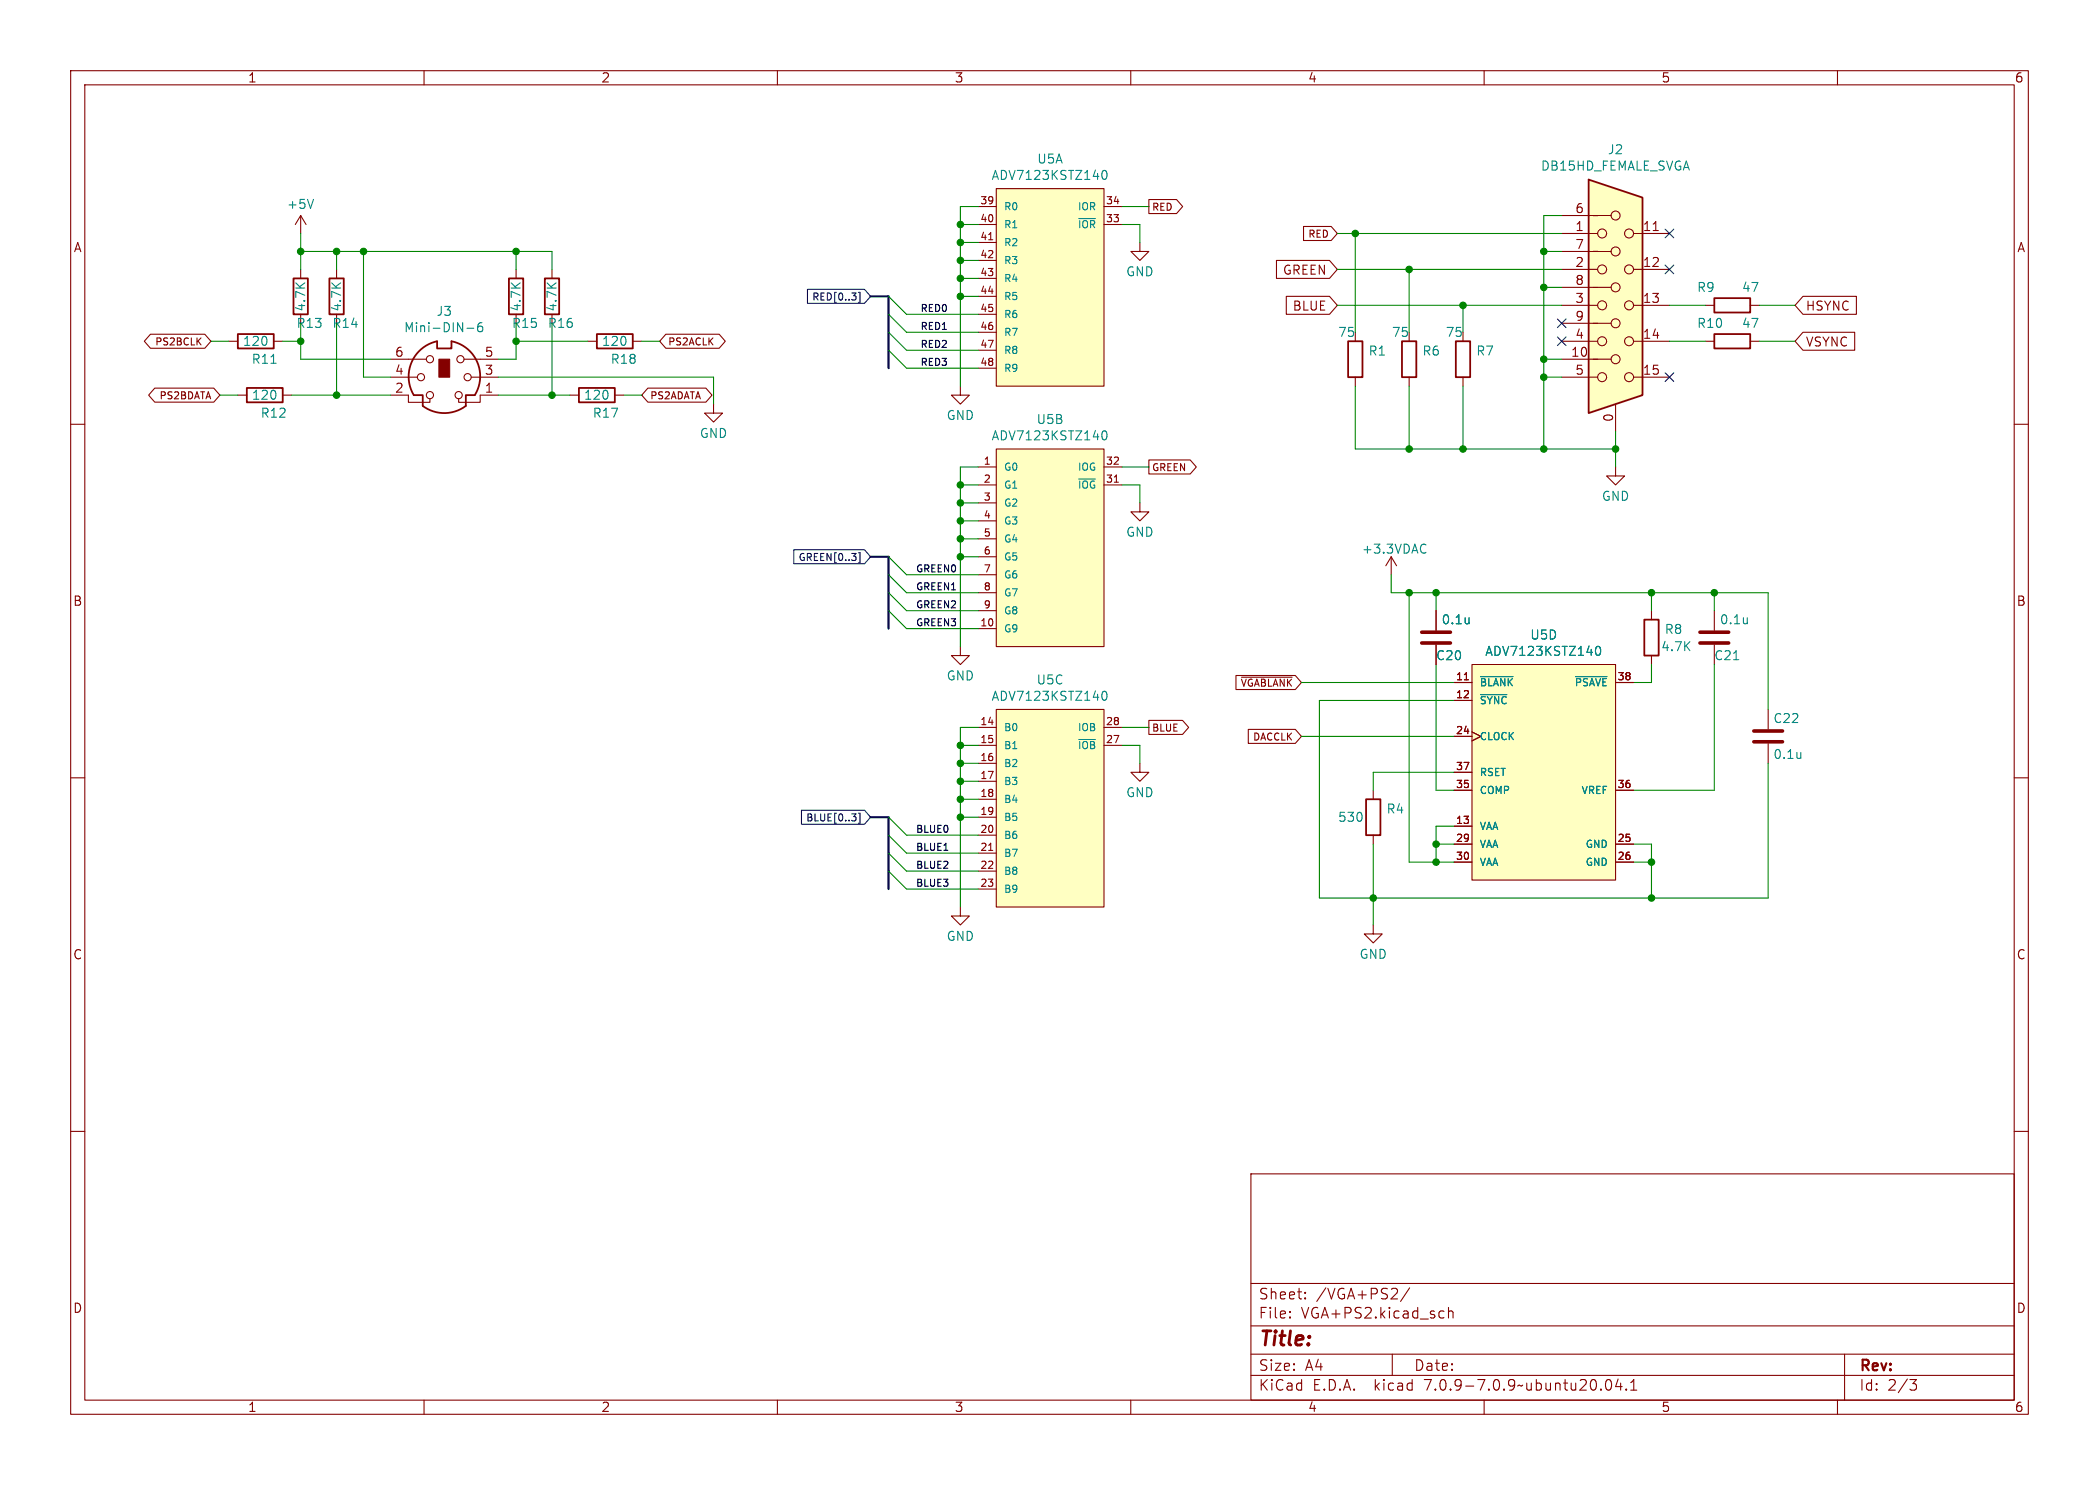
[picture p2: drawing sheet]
<svg xmlns="http://www.w3.org/2000/svg" width="297mm" height="210mm" viewBox="0 0 297 210" stroke-linecap="round" stroke-linejoin="round" font-family="sans-serif">
<g fill="none" stroke="#840000" stroke-width=".15">
<path d="M10 10h277v190h-277zM12 12h273v186h-273zM60 10v2M110 10v2M160 10v2M210 10v2M260 10v2M42.5 30.5l-.7 1.3M42.5 30.5v2.5M42.5 30.5l.8 1.3M73 38.1v1.3M78.1 38.1v1.3"/>
<path d="M10 60h2M32.4 48.3h1.3M33.7 55.9h1.2M38.7 48.3h1.3M40 55.9h1.3M55.2 55.9h2.6v1h3v-.5M55.2 53.3h3.9M55.2 50.8h5.1M65.7 50.8h4.8M66.7 53.3h3.8M70.5 55.9h-2.6v1h-3v-.5M73 44.5v1.2"/>
<path d="M78.1 44.5v1.2M101 57.2v1.2h1.2l-1.2 1.3-1.3-1.3h1.3M135.9 54.6v1.3h1.3l-1.3 1.3-1.3-1.3h1.3M191.8 47v1.3M191.8 53.3v1.3M199.4 47v1.3M199.4 53.3v1.3M207 47v1.3M207 53.3v1.3M285 60h2M138.4 66h2.6M138.4 68.6h2.6"/>
<path d="M138.4 71.1h2.6M138.4 73.7h2.6M138.4 76.2h2.6M138.4 78.7h2.6M141 63.5h15.2v27.9h-15.2zM156.2 66h2.5M156.2 68.6h2.5M157.7 68.2h.6M161.3 71.1v1.3h1.3l-1.3 1.3-1.3-1.3h1.3M196.8 78.7l-.7 1.3M196.8 78.7v2.6M196.8 78.7l.8 1.3"/>
<path d="M228.6 66v1.3h1.3l-1.3 1.3-1.3-1.3h1.3M138.4 88.9h2.6M138.4 81.3h2.6M138.4 83.8h2.6M138.4 86.4h2.6M203.2 86.4v2.8M203.2 91.2v2.8M205.7 96.5h2.6M205.7 99.1h2.6M207.2 96.1h.6M208.3 94h20.3v30.5h-20.3zM228.6 96.5h2.5"/>
<path d="M233.7 86.4v1.2M233.7 92.7v1.3M242.6 86.4v2.8M242.6 91.2v2.8M10 110h2M138.4 102.9h2.6M138.4 105.4h2.6M138.4 108h2.6M138.4 110.5h2.6M138.4 113h2.6M138.4 115.6h2.6M138.4 118.1h2.6"/>
<path d="M141 100.3h15.2v28h-15.2zM156.2 102.9h2.5M156.2 105.4h2.5M161.3 108v1.2h1.3l-1.3 1.3-1.3-1.3h1.3M194.3 111.8v1.2M194.3 118.1v1.3M205.7 116.8h2.6M205.7 104.1h2.6M205.7 119.4h2.6M205.7 111.8h2.6M205.7 109.2h2.6M208.3 103.5l1.2 .6-1.2 .7"/>
<path d="M228.6 119.4h2.5M228.6 111.8h2.5M250.2 100.3v2.8M250.2 105.2v2.8M285 110h2M135.9 128.3v1.2h1.3l-1.3 1.3-1.3-1.3h1.3M138.4 120.7h2.6M138.4 123.2h2.6M138.4 125.7h2.6M139.9 120.3h.6M205.7 121.9h2.6M228.6 121.9h2.5"/>
<path d="M10 160h2M285 160h2M177 166h108v32h-108zM60 198v2M110 198v2M160 198v2M177 194.5h108M177 191.5h108M177 187.5h108M177 181.5h108M182.5 186.3h.1l-.1 .1M182.5 186.3v.1"/>
<path d="M182.5 185.5v.1M182.5 185.5h.1l-.1 .1M184.7 183.6v.1M184.7 183.6h-.1l.1 .1M184.7 182.8v.1M184.7 182.8h-.1l.1 .1M196.8 183.7h.9M197 191.5v3M197.7 182.3v.2v.3M199.5 182.1l-1.3 2M203.9 185.4l.4 .1M204.3 186.3l-.4 .1"/>
<path d="M205 185.5a.37 .37 0 0 1 .6 .1v.8M205 184.9v1.5M210 198v2M227.3 195.2a.36 .36 0 0 1 .4-.1 .36 .36 0 0 1 .3 .3 .77 .77 0 0 1-.5 1.2 .91 .91 0 0 1-.2-1.4zM229 195l-.4 1.1h.9M229.3 195.6v1M230.1 196.5h.1l-.1 .1M230.1 196.5h-.1l.1 .1M230.1 196.5v.1M230.7 196.6h.9M230.7 195.5l.5-.4v1.5M260 198v2"/>
<path d="M261 191.5v6.5M270.2 195.1h1l-.5 .6a.41 .41 0 0 1 .5 .3v.3l-.2 .2-.5 .1"/>
<circle cx="59.6" cy="53.3" r=".51"/>
<circle cx="60.8" cy="50.8" r=".51"/>
<circle cx="60.8" cy="55.9" r=".51"/>
<circle cx="64.9" cy="55.9" r=".51"/>
<circle cx="65.2" cy="50.8" r=".51"/>
<circle cx="66.2" cy="53.3" r=".51"/>
</g>
<path d="M72 39.4h2v5.1h-2zM77.1 39.4h2v5.1h-2zM33.7 47.2h5v2.1h-5zM34.9 54.9h5.1v2h-5.1zM59.3 49.7l1-.8 1.5-.6v1h2.1v-1a5 5 0 0 1 3.3 7.6h-1.3v1.5a5.1 5.1 0 0 1-6.1 0v-1.5h-1.3a5.1 5.1 0 0 1 .8-6.2zM190.8 48.3h2v5h-2zM198.4 48.3h2v5h-2zM206 48.3h2v5h-2zM232.7 87.6h2v5.1h-2zM193.3 113h2v5.1h-2z" fill="none" stroke="#840000" stroke-width=".25"/>
<g fill="none" stroke="#008484" stroke-width=".15">
<path d="M44.4 28.2l-.5 1.3M38.3 51.4h.8M66.1 46.4h.9M68.2 45.6a.5 .5 0 0 0-.6 .6v.5l.1 .1 .4 .1 .1-.1 .1-.4-.1-.2-.4-.1-.2 .3M152.6 67.7h2.4M156 61.1l.2-.2a.69 .69 0 0 1 .3 1.2l-.2 .1a.68 .68 0 0 1-.3-1.1zM201.5 77l.3 .1M201.8 78.1l-.3 .1M156 97.9l.2-.1a.69 .69 0 0 1 .3 1.1l-.2 .1a.68 .68 0 0 1-.3-1.1zM207.9 87.4v.8M207.9 88.1h-.1M209.5 95.7h4.6"/>
<path d="M209.5 98.2h3.7M222.9 95.7h4.5M225.9 91.5l.2-.1a.69 .69 0 0 1 .3 1.2l-.2 .1a.68 .68 0 0 1-.3-1.2zM245.3 93.3h.7M247.2 87.4v.8M247.2 88.1h.1M152.6 104.6h2.4M254.8 106.4v.9M254.8 107.1l-.1 .1"/>
</g>
<path d="M201.2 89.4h4M201.2 90.9h4M240.5 89.4h4.1M240.5 90.9h4.1M248.2 104.9h4M248.2 103.4h4" fill="none" stroke="#840000" stroke-width=".51"/>
<path d="M62.1 50.8h1.5v2.5h-1.5z" fill="#840000" stroke="#840000" stroke-width=".15"/>
<g fill="#ffffc2" stroke="#ffffc2" stroke-width=".14">
<path d="M141 100.3h15.2v28h-15.2z"/>
<path d="M208.3 94h20.3v30.5h-20.3z"/>
<path d="M141 63.5h15.2v27.9h-15.2z"/>
</g>
<path d="M224.8 25.4l7.6 2.5v28l-7.6 2.5z" fill="#ffffc2"/>
<g fill="none" stroke="#840000" stroke-width=".15">
<path d="M42.5 38.1v1.3M47.6 38.1v1.3M138.4 31.8h2.6M138.4 29.2h2.6M138.4 34.3h2.6M138.4 36.8h2.6M138.4 39.4h2.6M139.9 33.9h.6M141 26.7h15.2v27.9h-15.2zM156.2 31.8h2.5M156.2 29.2h2.5M161.3 34.3v1.3h1.3l-1.3 1.2-1.3-1.2h1.3"/>
<path d="M162.6 28.2h3.9l.8 1-.8 1h-3.9zM180.6 36.8h7.5l1.1 1.3-1.1 1.3h-7.5zM184.4 32h4l.8 1-.8 1h-4zM221 35.6h7M221 30.5h7M221 33h5.1M221 38.1h5.1M231.1 33h5.1M231.1 38.1h5.1M233.9 32.6h.7M21.3 47.3h7.7l.8 1-.8 1h-7.7l-.9-1zM21.9 54.9h8.3l.9 1-.9 1h-8.3l-.9-1z"/>
<path d="M42.5 44.5v1.2M47.6 44.5v1.2M80.6 55.9h1.3M83.2 48.3h1.3M87 55.9h1.3M89.5 48.3h1.3M91.7 54.9h8.2l.8 1-.8 1h-8.2l-.9-1zM94.2 47.3h7.6l.8 1-.8 1h-7.6l-.9-1zM138.4 41.9h2.6M138.4 44.5h2.6M138.4 47h2.6M138.4 49.5h2.6"/>
<path d="M138.4 52.1h2.6M182 41.9h6.1l1.1 1.3-1.1 1.3h-6.1zM221 50.8h7M221 45.7h7M221 40.6h7M221 43.2h5.1M221 48.3h5.1M221 53.3h5.1M228.6 57.2v3.8M231.1 43.2h5.1M231.1 48.3h5.1M231.1 53.3h5.1"/>
<path d="M241.3 43.2h1.3M241.3 48.3h1.3M247.6 43.2h1.3M247.6 48.3h1.3M255.1 41.9h7.6v2.6h-7.6l-1.1-1.3zM255.1 47h7.3v2.5h-7.3l-1.1-1.2zM162.6 65h5.8l.9 1-.9 1h-5.8zM135.9 91.4v1.3h1.3l-1.3 1.3-1.3-1.3h1.3M174.9 95.5h8.4l.8 1-.8 1h-8.4zM175.7 95.8h7.1M203.2 86.4v2.8M203.2 91.2v2.8"/>
<path d="M205.7 96.5h2.6M205.7 99.1h2.6M207.2 96.1h.6M228.6 96.5h2.5M162.6 101.9h4.7l.9 1-.9 1h-4.7zM176.6 103.1h6.7l.8 1-.8 1h-6.7zM205.7 116.8h2.6M205.7 104.1h2.6M205.7 119.4h2.6M205.7 111.8h2.6M205.7 109.2h2.6M208.3 103.5l1.2 .6-1.2 .7"/>
<path d="M228.6 119.4h2.5M228.6 111.8h2.5M194.3 130.8v1.3h1.3l-1.3 1.3-1.3-1.3h1.3M205.7 121.9h2.6M228.6 121.9h2.5"/>
<circle cx="226.7" cy="38.1" r=".63"/>
<circle cx="226.7" cy="33" r=".63"/>
<circle cx="228.6" cy="30.5" r=".63"/>
<circle cx="228.6" cy="35.6" r=".63"/>
<circle cx="230.5" cy="38.1" r=".63"/>
<circle cx="230.5" cy="33" r=".63"/>
<circle cx="226.7" cy="43.2" r=".63"/>
<circle cx="226.7" cy="53.3" r=".63"/>
<circle cx="226.7" cy="48.3" r=".63"/>
<circle cx="228.6" cy="40.6" r=".63"/>
<circle cx="228.6" cy="45.7" r=".63"/>
<circle cx="228.6" cy="50.8" r=".63"/>
<circle cx="230.5" cy="43.2" r=".63"/>
<circle cx="230.5" cy="53.3" r=".63"/>
<circle cx="230.5" cy="48.3" r=".63"/>
</g>
<path d="M41.5 39.4h2.1v5.1h-2.1zM46.6 39.4h2v5.1h-2zM224.8 25.4l7.6 2.5v28l-7.6 2.5zM81.9 54.9h5.1v2h-5.1zM84.5 47.2h5v2.1h-5zM242.6 47.2h5v2.1h-5zM242.6 42.2h5v2h-5z" fill="none" stroke="#840000" stroke-width=".25"/>
<path d="M141 26.7h15.2v27.9h-15.2z" fill="#ffffc2" stroke="#ffffc2" stroke-width=".14"/>
<path d="M152.6 30.9h2.4M156 24.2l.2-.1a.69 .69 0 0 1 .3 1.1l-.2 .2a.68 .68 0 0 1-.3-1.2zM207.9 87.4v.8M207.9 88.1h-.1M209.5 95.7h4.6M209.5 98.2h3.7M222.9 95.7h4.5M225.9 91.5l.2-.1a.69 .69 0 0 1 .3 1.2l-.2 .1a.68 .68 0 0 1-.3-1.2z" fill="none" stroke="#008484" stroke-width=".15"/>
<g fill="none" stroke="#000084" stroke-width=".15">
<path d="M235.6 37.5l1.2 1.2M235.6 32.4l1.2 1.2M236.8 37.5l-1.2 1.2M236.8 32.4l-1.2 1.2M114.3 40.9h8l.9 1-.9 1h-8zM121.5 41.3h.2v1.5h-.2M220.4 45.1l1.2 1.2M220.4 47.7l1.2 1.2M221.6 45.1l-1.2 1.2M221.6 47.7l-1.2 1.2M235.6 52.7l1.2 1.2M236.8 52.7l-1.2 1.2"/>
<path d="M112.3 77.7h10l.9 1-.9 1h-10zM121.5 78.2h.2v1.4h-.2M113.4 114.6h8.9l.9 1-.9 1h-8.9zM120.5 115.1h.6l-.3 .4M120.9 115.5l.2 .2v.2l-.2 .2M121.5 115h.2v1.4h-.2"/>
</g>
<path d="M123.2 41.9h2.5v10.2M123.2 78.7h2.5v10.2M123.2 115.6h2.5v10.1" fill="none" stroke="#000084" stroke-width=".3"/>
<g fill="none" stroke="#008400" stroke-width=".15">
<path d="M42.5 35.6h35.6v2.5M42.5 33v5.1M47.6 35.6v2.5M51.4 35.6v17.7h3.8M73 35.6v2.5M135.9 31.8h2.5M135.9 39.4h2.5M135.9 36.8h2.5M135.9 34.3h2.5M138.4 29.2h-2.5v25.4M158.7 29.2h3.9M158.7 31.8h2.6v2.5"/>
<path d="M189.2 33h31.8M189.2 38.1h31.8M191.8 33v14M199.4 38.1v8.9M218.4 35.6h2.6M221 30.5h-2.6v33M29.8 48.3h2.6M31.1 55.9h2.6M40 48.3h2.5M41.3 55.9h13.9M42.5 45.7v5.1h12.7M47.6 45.7v10.2"/>
<path d="M70.5 55.9h10.1M70.5 53.3h30.5v3.9M73 48.3h10.2M73 45.7v5.1h-2.5M78.1 45.7v10.2M88.3 55.9h2.5M90.8 48.3h2.5M125.7 47l2.6 2.5h10.1M125.7 49.5l2.6 2.6h10.1M125.7 41.9l2.6 2.6h10.1M125.7 44.5l2.6 2.5h10.1M135.9 41.9h2.5"/>
<path d="M189.2 43.2h31.8M191.8 54.6v8.9h36.8M199.4 54.6v8.9M207 43.2v3.8M207 54.6v8.9M218.4 50.8h2.6M218.4 53.3h2.6M218.4 40.6h2.6M236.2 43.2h5.1M236.2 48.3h5.1M248.9 43.2h5.1M248.9 48.3h5.1"/>
<path d="M125.7 78.7l2.6 2.6h10.1M135.9 68.6h2.5M135.9 73.7h2.5M135.9 71.1h2.5M135.9 76.2h2.5M135.9 78.7h2.5M138.4 66h-2.5v25.4M158.7 68.6h2.6v2.5M158.7 66h3.9M228.6 61v5M125.7 81.3l2.6 2.5h10.1M125.7 83.8l2.6 2.6h10.1"/>
<path d="M125.7 86.4l2.6 2.5h10.1M184.1 96.5h21.6M196.8 81.3v2.5h53.4v16.5M199.4 83.8v38.1h6.3M203.2 83.8v2.6M203.2 94v17.8h2.5M205.7 99.1h-19v27.9h63.5v-19M233.7 83.8v2.6M233.7 94v2.5h-2.6M242.6 94v17.8h-11.5M242.6 83.8v2.6M125.7 115.6l2.6 2.5h10.1"/>
<path d="M125.7 118.1l2.6 2.6h10.1M135.9 105.4h2.5M135.9 115.6h2.5M135.9 113h2.5M135.9 110.5h2.5M135.9 108h2.5M138.4 102.9h-2.5v25.4M158.7 105.4h2.6v2.6M158.7 102.9h3.9M184.1 104.1h21.6M194.3 119.4v11.4M203.2 119.4h2.5"/>
<path d="M205.7 116.8h-2.5v5.1M205.7 109.2h-11.4v2.6M231.1 119.4h2.6v7.6M125.7 123.2l2.6 2.5h10.1M125.7 120.7l2.6 2.5h10.1M231.1 121.9h2.6"/>
</g>
<g fill="#008400" stroke="#008400" stroke-width=".15">
<circle cx="42.5" cy="35.6" r=".46"/>
<circle cx="47.6" cy="35.6" r=".46"/>
<circle cx="47.6" cy="55.9" r=".46"/>
<circle cx="51.4" cy="35.6" r=".46"/>
<circle cx="42.5" cy="48.3" r=".46"/>
<circle cx="135.9" cy="36.8" r=".46"/>
<circle cx="135.9" cy="39.4" r=".46"/>
<circle cx="135.9" cy="41.9" r=".46"/>
<circle cx="135.9" cy="73.7" r=".46"/>
<circle cx="135.9" cy="71.1" r=".46"/>
<circle cx="135.9" cy="68.6" r=".46"/>
<circle cx="135.9" cy="108" r=".46"/>
<circle cx="135.9" cy="110.5" r=".46"/>
<circle cx="135.9" cy="113" r=".46"/>
<circle cx="135.9" cy="115.6" r=".46"/>
<circle cx="135.9" cy="105.4" r=".46"/>
<circle cx="135.9" cy="34.3" r=".46"/>
<circle cx="135.9" cy="31.8" r=".46"/>
<circle cx="135.9" cy="78.7" r=".46"/>
<circle cx="135.9" cy="76.2" r=".46"/>
<circle cx="78.1" cy="55.9" r=".46"/>
<circle cx="73" cy="35.6" r=".46"/>
<circle cx="73" cy="48.3" r=".46"/>
<circle cx="228.6" cy="63.5" r=".46"/>
<circle cx="218.4" cy="53.3" r=".46"/>
<circle cx="218.4" cy="50.8" r=".46"/>
<circle cx="218.4" cy="63.5" r=".46"/>
<circle cx="203.2" cy="83.8" r=".46"/>
<circle cx="199.4" cy="83.8" r=".46"/>
<circle cx="233.7" cy="127" r=".46"/>
<circle cx="233.7" cy="121.9" r=".46"/>
<circle cx="233.7" cy="83.8" r=".46"/>
<circle cx="242.6" cy="83.8" r=".46"/>
<circle cx="203.2" cy="121.9" r=".46"/>
<circle cx="194.3" cy="127" r=".46"/>
<circle cx="203.2" cy="119.4" r=".46"/>
<circle cx="199.4" cy="63.5" r=".46"/>
<circle cx="218.4" cy="40.6" r=".46"/>
<circle cx="218.4" cy="35.6" r=".46"/>
<circle cx="207" cy="43.2" r=".46"/>
<circle cx="199.4" cy="38.1" r=".46"/>
<circle cx="191.8" cy="33" r=".46"/>
<circle cx="207" cy="63.5" r=".46"/>
</g>
<text font-size="2.8" fill="#840000" x="178" y="190.9">Title:</text>
<g font-size="2.1" fill="#840000">
<text x="178" y="184">Sheet:</text>
<text x="186.2" y="184">/VGA+PS2/</text>
<text x="178" y="186.7">File:</text>
<text x="184.1" y="186.7">VGA+PS2.kicad_sch</text>
<text x="178" y="196.9">KiCad</text>
<text x="178" y="194.1">Size:</text>
<text x="184.7" y="194.1">A4</text>
<text x="185.7" y="196.9">E.D.A.</text>
<text x="194.6" y="196.9">kicad</text>
<text x="200" y="194.1">Date:</text>
<text x="201.8" y="196.9">7.0.9-7.0.9~ubuntu20.04.1</text>
<text x="263" y="194.3">Rev:</text>
<text x="263" y="196.9">Id:</text>
<text x="267.1" y="196.9">2/3</text>
</g>
<g font-size="1.8" fill="#840000">
<text x="35" y="11.9">1</text>
<text x="85" y="11.9">2</text>
<text x="135" y="11.9">3</text>
<text x="185" y="11.9">4</text>
<text x="235" y="11.9">5</text>
<text x="285" y="11.9">6</text>
<text x="10.3" y="35.9">A</text>
<text x="222.8" y="32.8">1</text>
<text x="222.8" y="30.2">6</text>
<text x="222.8" y="35.3">7</text>
<text x="232.4" y="32.8">11</text>
<text x="285.3" y="35.9">A</text>
<text x="181.4" y="39.1">GREEN</text>
<text x="222.8" y="37.8">2</text>
<text x="222.8" y="40.4">8</text>
<text x="232.4" y="37.8">12</text>
<text x="182.8" y="44.1">BLUE</text>
<text x="222.8" y="42.9">3</text>
<text x="222.8" y="45.5">9</text>
<text x="232.4" y="42.9">13</text>
<text x="255.4" y="44.1">HSYNC</text>
<text x="55.8" y="53.1">4</text>
<text x="55.8" y="50.5">6</text>
<text x="68.5" y="53.1">3</text>
<text x="68.5" y="50.5">5</text>
<text x="222.2" y="50.5">10</text>
<text x="222.8" y="48">4</text>
<text x="222.8" y="53.1">5</text>
<text x="232.4" y="48">14</text>
<text x="232.4" y="53.1">15</text>
<text x="255.4" y="49.2">VSYNC</text>
<text x="55.8" y="55.6">2</text>
<text x="68.5" y="55.6">1</text>
<text x="228.3" y="59.8" transform="rotate(-90 228.3 59.8)">0</text>
<text x="10.3" y="85.9">B</text>
<text x="285.3" y="85.9">B</text>
<text x="10.3" y="135.9">C</text>
<text x="285.3" y="135.9">C</text>
<text x="10.3" y="185.9">D</text>
<text x="285.3" y="185.9">D</text>
<text x="35" y="199.9">1</text>
<text x="85" y="199.9">2</text>
<text x="135" y="199.9">3</text>
<text x="185" y="199.9">4</text>
<text x="235" y="199.9">5</text>
<text x="285" y="199.9">6</text>
</g>
<g font-size="1.8" fill="#008484">
<text x="146.7" y="23.3">U5A</text>
<text x="227.4" y="22">J2</text>
<text x="40.5" y="29.8">+5V</text>
<text x="140.2" y="25.7">ADV7123KSTZ140</text>
<text x="217.9" y="24.3">DB15HD_FEMALE_SVGA</text>
<text x="159.3" y="39.3">GND</text>
<text x="240" y="41.5">R9</text>
<text x="246.4" y="41.5">47</text>
<text x="41.9" y="46.6">R13</text>
<text x="43.4" y="44.2" transform="rotate(-90 43.4 44.2)">4.7K</text>
<text x="46.9" y="46.6">R14</text>
<text x="48.5" y="44.2" transform="rotate(-90 48.5 44.2)">4.7K</text>
<text x="57.1" y="47.2">Mini-DIN-6</text>
<text x="61.7" y="44.9">J3</text>
<text x="72.3" y="46.6">R15</text>
<text x="73.9" y="44.2" transform="rotate(-90 73.9 44.2)">4.7K</text>
<text x="77.4" y="46.6">R16</text>
<text x="79" y="44.2" transform="rotate(-90 79 44.2)">4.7K</text>
<text x="189.2" y="47.9">75</text>
<text x="196.9" y="47.9">75</text>
<text x="204.5" y="47.9">75</text>
<text x="240" y="46.6">R10</text>
<text x="246.4" y="46.6">47</text>
<text x="34.3" y="49.1">120</text>
<text x="35.5" y="51.7">R11</text>
<text x="85.1" y="49.1">120</text>
<text x="86.3" y="51.7">R18</text>
<text x="193.6" y="50.5">R1</text>
<text x="201.2" y="50.5">R6</text>
<text x="208.8" y="50.5">R7</text>
<text x="35.5" y="56.7">120</text>
<text x="36.8" y="59.3">R12</text>
<text x="82.5" y="56.7">120</text>
<text x="83.8" y="59.3">R17</text>
<text x="133.9" y="59.6">GND</text>
<text x="98.9" y="62.1">GND</text>
<text x="140.2" y="62.5">ADV7123KSTZ140</text>
<text x="146.6" y="60.2">U5B</text>
<text x="226.6" y="71">GND</text>
<text x="159.3" y="76.1">GND</text>
<text x="192.6" y="78.5">+3.3VDAC</text>
<text x="203.9" y="88.5">0.1u</text>
<text x="235.5" y="89.9">R8</text>
<text x="243.3" y="88.5">0.1u</text>
<text x="203.1" y="93.6">C20</text>
<text x="210.1" y="93">ADV7123KSTZ140</text>
<text x="216.4" y="90.7">U5D</text>
<text x="235" y="92.3">4.7K</text>
<text x="242.5" y="93.6">C21</text>
<text x="133.9" y="96.4">GND</text>
<text x="140.2" y="99.3">ADV7123KSTZ140</text>
<text x="146.6" y="97">U5C</text>
<text x="250.8" y="102.5">C22</text>
<text x="250.8" y="107.5">0.1u</text>
<text x="159.3" y="112.9">GND</text>
<text x="189.2" y="116.4">530</text>
<text x="196.1" y="115.3">R4</text>
<text x="133.9" y="133.3">GND</text>
<text x="192.3" y="135.8">GND</text>
</g>
<g font-size="1.4" fill="#840000">
<text x="138.6" y="29">39</text>
<text x="156.4" y="29">34</text>
<text x="138.6" y="31.5">40</text>
<text x="138.6" y="34">41</text>
<text x="156.4" y="31.5">33</text>
<text x="162.9" y="30">RED</text>
<text x="185" y="33.8">RED</text>
<text x="138.6" y="36.6">42</text>
<text x="138.6" y="39.1">43</text>
<text x="138.6" y="41.7">44</text>
<text x="138.6" y="44.2">45</text>
<text x="138.6" y="46.7">46</text>
<text x="21.8" y="49.1">PS2BCLK</text>
<text x="94.5" y="49.1">PS2ACLK</text>
<text x="138.6" y="49.3">47</text>
<text x="138.6" y="51.8">48</text>
<text x="22.4" y="56.7">PS2BDATA</text>
<text x="91.9" y="56.7">PS2ADATA</text>
<text x="139.1" y="65.8">1</text>
<text x="156.4" y="65.8">32</text>
<text x="139.1" y="68.3">2</text>
<text x="139.1" y="70.9">3</text>
<text x="156.4" y="68.3">31</text>
<text x="162.9" y="66.8">GREEN</text>
<text x="139.1" y="73.4">4</text>
<text x="139.1" y="75.9">5</text>
<text x="139.1" y="78.5">6</text>
<text x="139.1" y="81">7</text>
<text x="139.1" y="83.6">8</text>
<text x="138.6" y="88.6">10</text>
<text x="139.1" y="86.1">9</text>
<text x="175.4" y="97.3">~{VGABLANK}</text>
<text x="205.9" y="96.3">11</text>
<text x="205.9" y="98.8">12</text>
<text x="228.8" y="96.3">38</text>
<text x="138.6" y="102.6">14</text>
<text x="138.6" y="105.2">15</text>
<text x="138.6" y="107.7">16</text>
<text x="156.4" y="105.2">27</text>
<text x="156.4" y="102.6">28</text>
<text x="162.9" y="103.7">BLUE</text>
<text x="177.2" y="104.9">DACCLK</text>
<text x="205.9" y="103.9">24</text>
<text x="138.6" y="110.2">17</text>
<text x="138.6" y="112.8">18</text>
<text x="205.9" y="111.5">35</text>
<text x="205.9" y="109">37</text>
<text x="228.8" y="111.5">36</text>
<text x="138.6" y="115.3">19</text>
<text x="138.6" y="117.9">20</text>
<text x="205.9" y="116.6">13</text>
<text x="205.9" y="119.1">29</text>
<text x="228.8" y="119.1">25</text>
<text x="138.6" y="120.4">21</text>
<text x="138.6" y="122.9">22</text>
<text x="138.6" y="125.5">23</text>
<text x="205.9" y="121.7">30</text>
<text x="228.8" y="121.7">26</text>
</g>
<g font-size="1.4" fill="#008484">
<text x="142" y="29.9">R0</text>
<text x="152.4" y="29.9">IOR</text>
<text x="142" y="32.5">R1</text>
<text x="142" y="35">R2</text>
<text x="152.4" y="32.5">~{IOR}</text>
<text x="142" y="37.6">R3</text>
<text x="142" y="40.1">R4</text>
<text x="142" y="42.6">R5</text>
<text x="142" y="45.2">R6</text>
<text x="142" y="47.7">R7</text>
<text x="142" y="50.3">R8</text>
<text x="142" y="52.8">R9</text>
<text x="142" y="66.8">G0</text>
<text x="142" y="69.3">G1</text>
<text x="142" y="71.9">G2</text>
<text x="152.4" y="69.3">~{IOG}</text>
<text x="152.4" y="66.8">IOG</text>
<text x="142" y="74.4">G3</text>
<text x="142" y="76.9">G4</text>
<text x="142" y="79.5">G5</text>
<text x="142" y="82">G6</text>
<text x="142" y="89.6">G9</text>
<text x="142" y="84.6">G7</text>
<text x="142" y="87.1">G8</text>
<text x="209.3" y="97.3">~{BLANK}</text>
<text x="209.3" y="99.8">~{SYNC}</text>
<text x="222.7" y="97.3">~{PSAVE}</text>
<text x="142" y="103.6">B0</text>
<text x="142" y="106.1">B1</text>
<text x="152.4" y="106.1">~{IOB}</text>
<text x="152.4" y="103.6">IOB</text>
<text x="209.3" y="104.9">CLOCK</text>
<text x="142" y="108.7">B2</text>
<text x="142" y="111.2">B3</text>
<text x="142" y="113.8">B4</text>
<text x="209.3" y="112.5">COMP</text>
<text x="209.3" y="110">RSET</text>
<text x="223.7" y="112.5">VREF</text>
<text x="142" y="116.3">B5</text>
<text x="142" y="118.8">B6</text>
<text x="209.3" y="117.6">VAA</text>
<text x="142" y="121.4">B7</text>
<text x="142" y="123.9">B8</text>
<text x="209.3" y="120.1">VAA</text>
<text x="209.3" y="122.7">VAA</text>
<text x="224.2" y="120.1">GND</text>
<text x="224.2" y="122.7">GND</text>
<text x="142" y="126.5">B9</text>
</g>
<g font-size="1.4" fill="#000084">
<text x="114.8" y="42.7">RED[0..3]</text>
<text x="112.9" y="79.5">GREEN[0..3]</text>
<text x="113.9" y="116.4">BLUE[0..3]</text>
</g>
<g font-size="1.4">
<text x="130.2" y="46.7">RED1</text>
<text x="130.2" y="44.2">RED0</text>
<text x="130.2" y="51.8">RED3</text>
<text x="130.2" y="49.3">RED2</text>
<text x="129.5" y="81">GREEN0</text>
<text x="129.5" y="83.5">GREEN1</text>
<text x="129.5" y="88.6">GREEN3</text>
<text x="129.5" y="86.1">GREEN2</text>
<text x="129.5" y="117.8">BLUE0</text>
<text x="129.5" y="125.5">BLUE3</text>
<text x="129.5" y="122.9">BLUE2</text>
<text x="129.5" y="120.4">BLUE1</text>
</g>
</svg>
